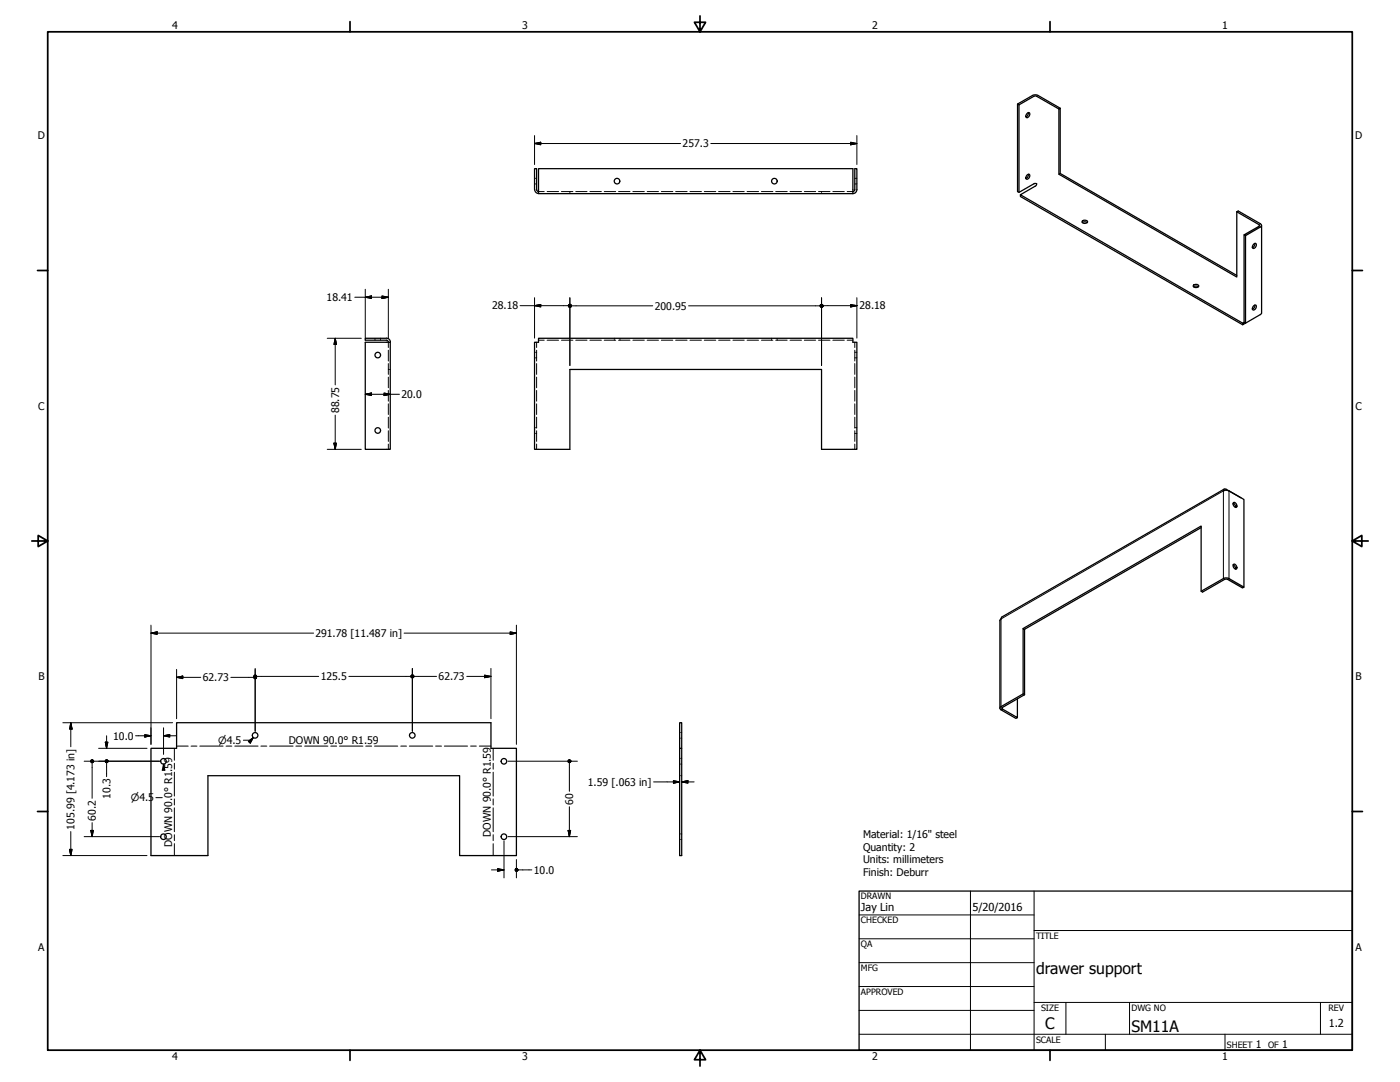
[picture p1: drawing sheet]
<svg xmlns="http://www.w3.org/2000/svg" width="559mm" height="432mm" viewBox="0 0 559 432" stroke-linecap="round" stroke-linejoin="round" font-family="sans-serif">
<!-- layer: Visible (ANSI) -->
<g fill="none" stroke="#000" stroke-width=".51">
<path d="M406.1 41.5v35l.6 .3 6.2-3.6 .9 .1-.4 .9-6.1 3.5 88.7 51.3M406.7 41.8l-.6-.3 6-3.4 1.3-.3 .9 .3 8.9 5.1M410 45.2l.7-.3a1.11 1.11 0 0 1 .1 1.4 1.11 1.11 0 0 1-1.3 .4v-.7zM410.5 45l-.4 1.2-.6 .4M422.7 43.5v26l70.9 41.1v-26.1M422.7 43.5l.5-.3v26l-.5 .3M422.7 43.5l-9.2-5.2-.8 .1-6 3.4v35M213.4 75.7v-8.4h.8v8.4M213.4 75.7l.7 1.2 .9 .3M214.2 75.7l.2 .5 .6 .3M214.9 67.3h125.5v10h-125.5zM247.4 72.3a1.11 1.11 0 0 0-1.6-1 1.11 1.11 0 0 0-.3 1.8 1.11 1.11 0 0 0 1.8-.5l.1-.3"/>
<path d="M310.2 72.3a1.11 1.11 0 0 0-1.6-1 1.11 1.11 0 0 0-.3 1.8 1.11 1.11 0 0 0 1.8-.5l.1-.3M341.2 75.7l-.2 .5-.6 .3M341.2 75.7v-8.4h.8v8.4M342 75.7l-.5 1.1-1.1 .5M407.3 77.7v.7l88.7 51.2M410 69.8l.7-.3a1.08 1.08 0 0 1 .1 1.4 1.08 1.08 0 0 1-1.3 .4v-.7zM410.5 69.5l-.4 1.2-.6 .5M423.2 69.2l70.4 40.7M431.9 88.3l1.2-.4a.81 .81 0 0 1 1 .7 1.17 1.17 0 0 1-1.2 .6 1.17 1.17 0 0 1-1-.9zM432 88.8l.8-.3 1.2 .3M493.6 84.5l.6-.3 8.8 5.1 .5 .5-.1 .6-6.3 3.6-.5-.3 6.1-3.7zM496.6 93.7v35"/>
<path d="M497.1 94v35l-1.1 .6v-.6l.6-.3M500.4 97.4l.7-.3a1.11 1.11 0 0 1 .1 1.4 1.11 1.11 0 0 1-1.3 .4v-.7zM500.9 97.2l-.4 1.2-.6 .4M503.6 90v34.9l-.6 .6-5.9 3.5-.5-.3M476.4 114.4l.7-.2 1.2 .2M476.6 113.7l1.3-.2 .6 .5a1.13 1.13 0 0 1-1.1 .8 1.13 1.13 0 0 1-1.1-.9zM145.8 136.6h10v42.7h-10zM154.2 135h-8.4v.8h8.4l.6 .2 .2 .6M154.2 134.9l1.2 .5 .4 1.2M213.4 136.6h1.5v-1.6h125.5v1.6h1.6v42.7h-14.1v-31.9h-100.4v31.9h-14.1zM500.4 122l.7-.3a1.08 1.08 0 0 1 .1 1.4 1.08 1.08 0 0 1-1.3 .4v-.7zM500.9 121.7l-.1 .9-.9 .8"/>
<path d="M489.4 195.3l6 3.4M490.5 195.9l6 3.4v35M479.4 210.6l-70.5 40.5v26.1M492.2 200.9l.6 .4 .3 1.2M492.3 200.6a1.22 1.22 0 0 1 1.2 .6 1.22 1.22 0 0 1 0 1.3l-.6-.1-.6-.7zM492.5 201l-.4 .2M488.3 230.9l-8.9 5.1M488.8 231.2l-8.8 5.1-.6-.3v-26.1l-71 40.9M490.5 230.9l6 3.4-.6 .3-5.9-3.4M492.2 225.4l.9 .9v.8M492.3 225.2a1.22 1.22 0 0 1 1.2 .6 1.22 1.22 0 0 1 0 1.3l-.6-.1-.6-.7zM399.9 246.3l-.4 .7"/>
<path d="M408.9 251.1l-.5-.3v26.1l.5 .3M406.1 278.9v7.5l-6-3.4M408.4 276.9l-8.9 5.1M408.9 277.2l-8.8 5.1M70.5 288.4h125.5v10.2h10.1v42.8h-22.6v-31.8h-100.5v31.8h-22.7v-42.8h10.2zM271.3 298.6v-10.2h.8v10.2M271.3 298.6h.8v42.8h-.8zM399.5 283.3l6 3.4 .6-.3"/>
<circle cx="150.8" cy="141.7" r="1.11"/>
<circle cx="150.8" cy="171.8" r="1.11"/>
<circle cx="101.8" cy="293.5" r="1.11"/>
<circle cx="164.6" cy="293.5" r="1.11"/>
<circle cx="65.2" cy="303.8" r="1.11"/>
<circle cx="201.1" cy="303.8" r="1.11"/>
<circle cx="65.2" cy="333.9" r="1.11"/>
<circle cx="201.1" cy="333.9" r="1.11"/>
</g>
<!-- layer: Hidden (ANSI) -->
<g fill="none" stroke="#000" stroke-width=".4">
<path d="M213.4 73.4h.2M213.4 71.2h.2M213.9 73.4h.3M213.9 71.2h.3M214.9 76.5h2.3M218.4 76.5h4.5M224.1 76.5h4.6M227.5 76.5v.3M227.5 77v.3M229.8 76.5h4.5M235.5 76.5h4.5M241.2 76.5h4.5"/>
<path d="M246.9 76.5h4.6M252.6 76.5h4.6M258.3 76.5h4.5M264 76.5h4.5M269.7 76.5h4.6M275.4 76.5h4.6M281.1 76.5h4.6M286.8 76.5h4.6M292.5 76.5h4.6M298.2 76.5h4.6M303.9 76.5h4.6M309.6 76.5h4.6"/>
<path d="M315.3 76.5h4.6M321.1 76.5h4.5M326.7 76.5h4.6M327.9 76.5v.3M327.9 77v.3M332.4 76.5h4.6M338.1 76.5h2.3M341.2 73.4h.3M341.2 71.2h.3M341.8 73.4h.2M341.8 71.2h.2M149.7 135v.3"/>
<path d="M149.7 135.5v.3M151.9 135v.3M151.9 135.5v.3M155 136.6v2.1M155 139.8v4.3M214.2 136.6v2.1M214.2 139.8v4.3M214.9 135.8h2.3M218.4 135.8h4.5M224.1 135.8h4.6M229.8 135.8h4.5M235.5 135.8h4.5"/>
<path d="M241.2 135.8h4.5M245.2 135v.3M245.2 135.5v.3M246.9 135.8h4.6M247.5 135v.3M247.5 135.5v.3M252.6 135.8h4.6M258.3 135.8h4.5M264 135.8h4.5M269.7 135.8h4.6M275.4 135.8h4.6M281.1 135.8h4.6"/>
<path d="M286.8 135.8h4.6M292.5 135.8h4.6M298.2 135.8h4.6M303.9 135.8h4.6M307.9 135v.3M307.9 135.5v.3M309.6 135.8h4.6M310.2 135v.3M310.2 135.5v.3M315.3 135.8h4.6M321.1 135.8h4.5M326.7 135.8h4.6"/>
<path d="M332.4 135.8h4.6M338.1 135.8h2.3M341.2 136.6v2.1M341.2 139.8v4.3M155 145.1v4.3M155 150.5v4.2M155 155.8v4.3M155 147.4h.3M155.5 147.4h.3M213.4 142.8h.2M213.4 140.6h.2M213.9 142.8h.3"/>
<path d="M213.9 140.6h.3M214.2 145.1v4.3M214.2 150.5v4.2M214.2 155.8v4.3M341.2 145.1v4.3M341.2 150.5v4.2M341.2 155.8v4.3M341.2 142.8h.3M341.2 140.6h.3M341.8 142.8h.2M341.8 140.6h.2M155 161.2v4.2"/>
<path d="M155 166.5v4.3M155 171.9v4.2M155 177.2v2.1M213.4 173h.2M213.4 170.7h.2M213.9 173h.3M213.9 170.7h.3M214.2 161.2v4.2M214.2 166.5v4.3M214.2 171.9v4.2M214.2 177.2v2.1M341.2 161.2v4.2"/>
<path d="M341.2 166.5v4.3M341.2 171.9v4.2M341.2 177.2v2.1M341.2 173h.3M341.2 170.7h.3M341.8 173h.2M341.8 170.7h.2M271.3 292.3h.2M271.3 294.6h.2M271.8 292.3h.3M271.8 294.6h.3M271.3 309.6h.2"/>
<path d="M271.3 302.6h.2M271.3 304.9h.2M271.8 309.6h.3M271.8 302.6h.3M271.8 304.9h.3M271.3 332.8h.2M271.3 335h.2M271.8 332.8h.3M271.8 335h.3"/>
</g>
<!-- layer: Visible Narrow (ANSI) -->
<path d="M489.4 195.3v.3M490.5 195.9v35l-.5 .3M488.8 231.2l-.5-.3v-35l-88.8 51.1v35l.6 .3v.7l-.6 .3" fill="none" stroke="#000" stroke-width=".4"/>
<path d="M488.6 195.2l-88.7 51.1M489.4 195.3h-.9l-.2 .6 .8-.3 1.4 .3M488.3 230.9l.8-.3 1.4 .3M488.8 231.2h1.2M399.5 247l-.4 .6v35M399.5 282l-.2 .2a.64 .64 0 0 0 .2 1.1M400.1 282.3l-.2 .3 .2 .4" fill="none" stroke="#000" stroke-width=".51"/>
<!-- layer: Bend Centerline (ANSI) -->
<g fill="none" stroke="#000" stroke-width=".4">
<path d="M69.6 298.6v4.8M70.5 297.8h4.6M76.3 297.8h2.3M79.8 297.8h9.2M90.2 297.8h2.3M93.7 297.8h9.3M104.1 297.8h2.4M107.6 297.8h9.4M118.1 297.8h2.3M121.6 297.8h9.3M132 297.8h2.4M135.5 297.8h9.3"/>
<path d="M146 297.8h2.3M149.5 297.8h9.2M160 297.8h2.2M163.4 297.8h9.3M173.9 297.8h2.3M177.4 297.8h9.2M187.8 297.8h2.3M191.3 297.8h4.7M196.8 298.6v4.8M69.6 304.6v2.4M69.6 308.2v9.5M69.6 318.8v2.4"/>
<path d="M196.8 304.6v2.4M196.8 308.2v9.5M196.8 318.8v2.4M69.6 322.4v9.5M69.6 333.1v2.4M69.6 336.7v4.7M196.8 322.4v9.5M196.8 333.1v2.4M196.8 336.7v4.7"/>
</g>
<!-- layer: Border (ANSI) -->
<g fill="none" stroke="#000" stroke-width=".7">
<path d="M19 12.7h520.8v406.4h-520.8zM139.7 8.6v4.1M279.4 6.3v6.4l-2.2-3.8h4.4l-2.2 3.8M419.1 8.6v4.1M15 107.9h4M539.8 107.9h4M12.7 215.9h6.3l-3.8-2.2v4.4l3.8-2.2M539.8 215.9l3.8 2.2v-4.4l-3.8 2.2h6.3M15 323.8h4M539.8 323.8h4M139.7 419.1v4.1M279.4 419.1l2.2 3.8h-4.4l2.2-3.8v6.3"/>
<path d="M419.1 419.1v4.1"/>
</g>
<!-- layer: Title (ANSI) -->
<g fill="none" stroke="#000" stroke-width=".4">
<path d="M387.3 355.6v63.5M412.7 355.6v63.5M342.9 365.1h69.8M342.9 374.6h69.8M412.7 371.3h127.1M342.9 384.2h69.8M342.9 393.7h69.8M342.9 412.7h196.9M342.9 403.2h69.8M412.7 400h127.1M425.4 400v12.7M441.2 412.7v6.4"/>
<path d="M450.8 400v12.7M488.9 412.7v6.4M527 400v12.7"/>
</g>
<path d="M342.9 355.6h196.9v63.5h-196.9z" fill="none" stroke="#000" stroke-width=".51"/>
<!-- layer: Dimension (ANSI) -->
<g fill="none" stroke="#000" stroke-width=".4">
<path d="M213.4 57.3l2.4-.5v1zM213.4 57.3h58.3M213.4 54.1v11.6M283.7 57.3h58.3M339.5 56.8l2.5 .5-2.5 .5zM342 54.1v11.6M141.6 118.6h13.4M145.8 118.6l2.5-.5v1zM145.8 115.4v19.5M152.5 118.1l2.5 .5-2.5 .5zM155 115.4v19.5M213.4 118.8v16.1"/>
<path d="M227.5 118.8v27.1M327.9 118.8v27.1M342 118.8v16.1M130.6 135h13.6M133.8 135l.5 2.5h-1zM133.8 135v18.6M207.6 122h19.2M213.4 122l2.4-.5v1zM228.1 122h32.4M274.8 122h52.5M328.5 122h13.8M339.5 121.5l2.5 .5-2.5 .5z"/>
<path d="M145.8 157.4l2.5-.6v1.1zM145.8 157.4h13.6M153.3 156.8l2.5 .6-2.5 .5zM130.6 179.3h13.6M133.3 176.8h1l-.5 2.5zM133.8 165.7v13.6M60.3 252.7l2.4-.5v1zM60.3 252.7h64.9M60.3 249.5v47.6M161.3 252.7h44.8M203.6 252.2l2.5 .5-2.5 .5zM206.1 249.5v47.6"/>
<path d="M70.5 270.3l2.5-.5v1zM70.5 270.3h9.6M70.5 267.1v19.7M92.1 270.3h9.1M101.9 266.8v25M102.4 269.9h24.8M139.3 269.9h24.7M164.6 266.8v25M165.2 269.9h9M186.3 269.9h9.7M193.4 269.4l2.6 .5-2.6 .5zM196 266.8v20"/>
<path d="M25.1 288.4h43.8M28.3 288.4l.5 2.6h-1.1zM28.3 288.4v9.6M39.4 298.6h19.3M42 296.2h1.1l-.6 2.4zM42.5 293.6v5M54.1 293.6h6.2M57.8 293.2l2.5 .4-2.5 .5zM65.3 293.6l2.5-.4v.9zM65.3 293.6h4.9M65.3 290.4v10.7M99.1 295.8l2-1.5-1.2 2.2z"/>
<path d="M101.1 294.3l-1.6 1.9 .6-.8h-2.9M33.6 303.8h30.1M36.8 304.4v14.2M42.5 304.4v5.5M62.2 318.3h2.6M64.8 307.3v.1M202.8 303.8h27.6M227.3 304.4v11.4M260.9 312h10.4M268.8 311.5l2.5 .5-2.5 .5zM272.1 312l2.5-.5v1zM272.1 312h5"/>
<path d="M27.7 339h1.1l-.5 2.4zM28.3 331.9v9.5M33.6 333.9h30.1M36.3 331.4h1l-.5 2.5zM36.8 328.3v5.6M201.2 335.5v14.8M202.8 333.9h27.6M226.8 331.4h1l-.5 2.5zM227.3 321.9v12M25.1 341.4h33.6M196.2 347.2h5M198.6 346.6l2.6 .6-2.6 .5z"/>
<path d="M206.1 343v7.3M206.8 347.2h5.5"/>
</g>
<g fill="#000" stroke="#000" stroke-width=".4">
<path d="M213.4 57.3l2.4-.5zM213.4 57.3l2.4-.5v1zM339.5 57.8l2.5-.5zM339.5 56.8l2.5 .5-2.5 .5zM145.8 118.6l2.5-.5zM145.8 118.6l2.5-.5v1zM152.5 119.1l2.5-.5zM152.5 118.1l2.5 .5-2.5 .5zM133.8 135l.5 2.5zM133.8 135l.5 2.5h-1zM213.4 122l2.4-.5zM213.4 122l2.4-.5v1z"/>
<path d="M227.5 121.4l.6 .6zM227 121.6l.5-.2 .6 .6zM227 121.6l1.1 .4h-1.3zM226.8 122h1.3l-1.1 .4zM227 122.4l1.1-.4-.6 .6zM227.5 122.6l.6-.6zM228.1 122l-.2 .4zM226.8 122h1.3l-1.1 .5zM227 122.5l1.1-.5-.6 .7zM227.5 122.7l.6-.7zM228.1 122l-.2 .5zM327.9 121.4l.6 .6z"/>
<path d="M327.5 121.6l.4-.2 .6 .6zM327.5 121.6l1 .4h-1.2zM327.3 122h1.2l-1 .5zM327.5 122.5l1-.5-.6 .7zM327.9 122.7l.6-.7zM328.5 122l-.1 .5zM327.3 122h1.2l-1 .4zM327.5 122.4l1-.4-.6 .6zM327.9 122.6l.6-.6zM328.5 122l-.1 .4zM339.5 122.5l2.5-.5zM339.5 121.5l2.5 .5-2.5 .5z"/>
<path d="M145.8 157.4l2.5-.6zM145.8 157.4l2.5-.6v1.1zM153.3 157.9l2.5-.5zM153.3 156.8l2.5 .6-2.5 .5zM133.3 176.8l.5 2.5zM133.3 176.8h1l-.5 2.5zM60.3 252.7l2.4-.5zM60.3 252.7l2.4-.5v1zM203.6 253.2l2.5-.5zM203.6 252.2l2.5 .5-2.5 .5zM70.5 270.3l2.5-.5zM70.5 270.3l2.5-.5v1z"/>
<path d="M101.9 269.7l.4 .2 .1 .4zM101.4 269.9l.5-.2 .5 .6zM101.4 269.9l1 .4h-1.2zM101.2 270.3h1.2l-1 .5zM101.4 270.8l1-.5-.5 .7zM102.4 270.3l-.1 .5-.4 .2zM102.4 270.3l-.1 .5zM101.9 269.3l.4 .2 .1 .4zM101.4 269.5l.5-.2 .5 .6zM101.4 269.5l1 .4h-1.2zM101.2 269.9h1.2l-1 .5zM101.4 270.4l1-.5-.5 .7z"/>
<path d="M102.4 269.9l-.1 .5-.4 .2zM102.4 269.9l-.1 .5zM164.6 269.3l.6 .6zM164.1 269.5l.5-.2 .6 .6zM164.1 269.5l1.1 .4h-1.2zM164 269.9h1.2l-1.1 .5zM164.1 270.4l1.1-.5-.6 .7zM165.2 269.9l-.6 .7zM165.2 269.9l-.2 .5zM193.4 270.4l2.6-.5zM193.4 269.4l2.6 .5-2.6 .5zM28.3 288.4l.5 2.6z"/>
<path d="M28.3 288.4l.5 2.6h-1.1zM42 296.2l.5 2.4zM42 296.2h1.1l-.6 2.4zM57.8 294.1l2.5-.5zM57.8 293.2l2.5 .4-2.5 .5zM65.3 293.6l2.5-.4zM65.3 293.6l2.5-.4v.9zM101.1 294.3l-1.2 2.2zM99.1 295.8l2-1.5-1.2 2.2zM36.8 303.1l.6 .7zM36.3 303.3l.5-.2 .6 .7zM36.3 303.3l1.1 .5h-1.3z"/>
<path d="M36.1 303.8h1.3l-1.1 .4zM36.3 304.2l1.1-.4-.6 .6zM37.4 303.8l-.6 .6zM37.4 303.8l-.2 .4zM42.5 303.1l.7 .7zM42.1 303.3l.4-.2 .7 .7zM42.1 303.3l1.1 .5h-1.3zM41.9 303.8h1.3l-1.1 .4zM42.1 304.2l1.1-.4-.7 .6zM43.2 303.8l-.7 .6zM43.2 303.8l-.2 .4zM65.3 304.9l.5 2.5z"/>
<path d="M65.3 304.9l.5 2.5h-1zM227.3 303.1l.6 .7zM226.8 303.3l.5-.2 .6 .7zM226.8 303.3l1.1 .5h-1.3zM226.6 303.8h1.3l-1.1 .4zM226.8 304.2l1.1-.4-.6 .6zM227.3 304.4l.6-.6zM227.9 303.8l-.2 .4zM268.8 312.5l2.5-.5zM268.8 311.5l2.5 .5-2.5 .5zM272.1 312l2.5-.5zM272.1 312l2.5-.5v1z"/>
<path d="M27.7 339l.6 2.4zM27.7 339h1.1l-.5 2.4zM36.3 331.4l.5 2.5zM36.3 331.4h1l-.5 2.5zM226.8 331.4l.5 2.5zM226.8 331.4h1l-.5 2.5zM198.6 347.7l2.6-.5zM198.6 346.6l2.6 .6-2.6 .5zM206.1 346.5l.7 .7zM205.7 346.7l.4-.2 .7 .7zM205.7 346.7l1.1 .5h-1.3zM205.5 347.2h1.3l-1.1 .4z"/>
<path d="M205.7 347.6l1.1-.4-.7 .6zM206.8 347.2l-.7 .6zM206.8 347.2l-.2 .4z"/>
</g>
<g font-size="6.3">
<text x="413.5" y="388.6">drawer support</text>
<text x="417.2" y="410.6">C</text>
<text x="451.6" y="411.9">SM11A</text>
</g>
<g font-size="4.4">
<text x="343.7" y="363.5">Jay Lin</text>
<text x="388.1" y="363.7">5/20/2016</text>
<text x="530.4" y="410">1.2</text>
</g>
<g font-size="4.2">
<text x="68.7" y="11.7">4</text>
<text x="208.4" y="11.7">3</text>
<text x="348.1" y="11.7">2</text>
<text x="487.8" y="11.7">1</text>
<text x="15.1" y="55.5">D</text>
<text x="272.5" y="58.8">257.3</text>
<text x="540.9" y="55.5">D</text>
<text x="130.4" y="120.1">18.41</text>
<text x="196.4" y="123.5">28.18</text>
<text x="261.4" y="123.6">200.95</text>
<text x="343.1" y="123.5">28.18</text>
<text x="160.2" y="158.9">20.0</text>
<text x="15.2" y="163.4">C</text>
<text x="135.3" y="164.8" transform="rotate(-90 135.3 164.8)">88.75</text>
<text x="541" y="163.4">C</text>
<text x="125.9" y="254.2">291.78 [11.487 in]</text>
<text x="15.3" y="271.4">B</text>
<text x="81" y="271.8">62.73</text>
<text x="128" y="271.5">125.5</text>
<text x="175.1" y="271.5">62.73</text>
<text x="541.1" y="271.4">B</text>
<text x="45.2" y="295.1">10.0</text>
<text x="115.3" y="296.9">DOWN 90.0° R1.59</text>
<text x="234.6" y="313.6">1.59 [.063 in]</text>
<text x="44.1" y="318.8" transform="rotate(-90 44.1 318.8)">10.3</text>
<text x="228.8" y="321.1" transform="rotate(-90 228.8 321.1)">60</text>
<text x="38.3" y="327.5" transform="rotate(-90 38.3 327.5)">60.2</text>
<text x="29.8" y="331.1" transform="rotate(-90 29.8 331.1)">105.99 [4.173 in]</text>
<text x="196" y="333.9" transform="rotate(-90 196 333.9)">DOWN 90.0° R1.59</text>
<text x="344.5" y="334.5">Material: 1/16&quot; steel</text>
<text x="68.7" y="337.9" transform="rotate(-90 68.7 337.9)">DOWN 90.0° R1.59</text>
<text x="344.5" y="339.5">Quantity: 2</text>
<text x="344.5" y="344.6">Units: millimeters</text>
<text x="213.1" y="348.7">10.0</text>
<text x="344.5" y="349.6">Finish: Deburr</text>
<text x="15.2" y="379.3">A</text>
<text x="541" y="379.3">A</text>
<text x="501.3" y="418.3">1</text>
<text x="511.8" y="418.3">1</text>
<text x="68.7" y="423.2">4</text>
<text x="208.4" y="423.2">3</text>
<text x="348.1" y="423.2">2</text>
<text x="487.8" y="423.2">1</text>
</g>
<g font-size="4">
<text x="87.1" y="296.9">⌀4.5</text>
<text x="52.2" y="319.8">⌀4.5</text>
</g>
<g font-size="3.5">
<text x="343.7" y="358.9">DRAWN</text>
<text x="343.7" y="368.5">CHECKED</text>
<text x="413.5" y="374.6">TITLE</text>
<text x="343.7" y="378">QA</text>
<text x="343.7" y="387.5">MFG</text>
<text x="343.7" y="397.1">APPROVED</text>
<text x="415.5" y="403.4">SIZE</text>
<text x="451.6" y="403.4">DWG NO</text>
<text x="530.3" y="403.4">REV</text>
<text x="413.5" y="416.1">SCALE</text>
<text x="489.7" y="418.3">SHEET</text>
<text x="506.2" y="418.3">OF</text>
</g>
</svg>
